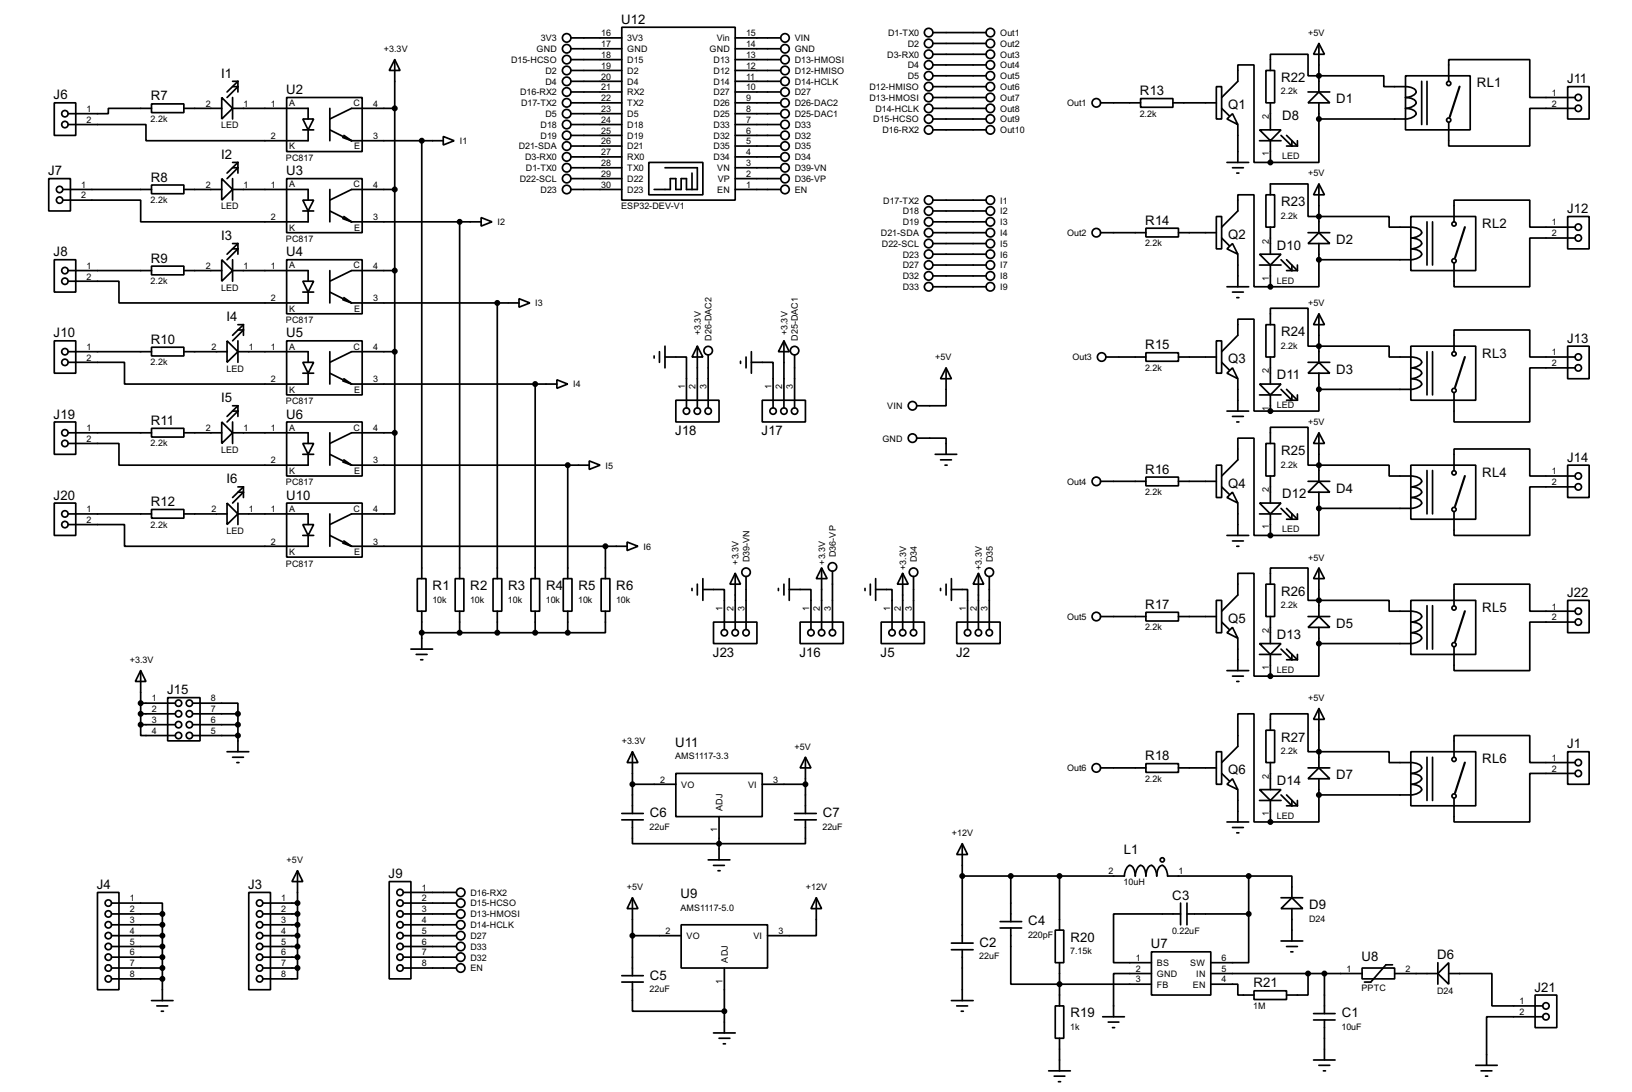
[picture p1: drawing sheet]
<svg xmlns="http://www.w3.org/2000/svg" width="383mm" height="256mm" viewBox="0 0 383 256" stroke-linecap="round" stroke-linejoin="round" font-family="sans-serif">
<g fill="none" stroke="#000" stroke-width=".4">
<path d="M54.7 19.1h1.2M55.9 19.1v2.5M55.9 19.1l-2.5 2.5M92.8 14l1.2 2.6h-2.5zM92.8 14v87.7M134.2 19.1h11.9M134.2 16.6h11.9M134.2 14h11.9M134.2 11.5h11.9M134.2 8.9h11.9M146.1 6.4h26.7v40.6h-26.7zM172.8 19.1h10.6"/>
<path d="M172.8 16.6h10.6M172.8 14h10.6M172.8 11.5h10.6M172.8 8.9h10.6M219.3 17.8h12.4M219.3 15.3h12.4M219.3 12.8h12.4M219.3 10.2h12.4M219.3 7.7h12.4M297.5 16.6h2v7.6h-2zM298.5 16.6v-3.8h8.9v5h17.8v2.6h2.5a8.4 8.4 0 0 1 4.3 .3 .89 .89 0 0 1 .8 .9 .89 .89 0 0 1-.8 .9l-1.7 .4h.6a2.01 2.01 0 0 1 1.9 1.3 2.66 2.66 0 0 1-2.5 1.3h.6a2.01 2.01 0 0 1 1.9 1.2 2.65 2.65 0 0 1-2.5 1.3h-20.4M309.9 10.2l1.3 2.6h-2.5z"/>
<path d="M309.9 10.2v11.4M330.3 17.8h15.2v12.7h-15.2zM334.1 19.1v10.2M335.3 19.1v10.2M340.4 19.1v-5.1h19.1v8.9h10.6M12.8 24.2h5v7.6h-5zM16.1 29.3h18.2v3.8h38.1v-2.6M35.6 24.4h7.6v2.1h-7.6zM35.6 25.5h-10.1v1.2h-9.4M43.2 25.5h8.9M52.1 22.9l2.6 2.6-2.6 2.5zM54.7 25.5h17.7v2.5"/>
<path d="M54.7 20.4h1.2l-2.5 2.5M54.7 39.4h1.2l-2.5 2.6M54.7 38.2h1.2M54.7 22.9v5.1M55.9 38.2v2.5M55.9 38.2l-2.5 2.5M67.4 22.9h17.7v12.7h-17.7zM71.2 28h2.5l-1.3 2.5zM71.2 30.5h2.5M77.5 25.5v7.6M77.5 30.5l5.1 2.6M80.6 32.3l2 .8"/>
<path d="M80.8 31.8l1.8 1.3M82.6 33.1h21.6M92.8 25.5h-10.2l-5.1 2.5M99.1 33.1v102.8M104.2 32.1l2.5 1-2.5 1zM134.2 24.2h11.9M134.2 39.4h11.9M134.2 36.9h11.9M134.2 34.3h11.9M134.2 31.8h11.9M134.2 29.3h11.9M134.2 26.7h11.9"/>
<path d="M134.2 21.6h11.9M152.5 38.2h12.7v7.6h-12.7zM156.3 39.4h7.6v5.1h-2.6v-2.5h-1.2v2.5h-1.3v-2.5h-1.3v2.5h-3.8M172.8 24.2h10.6M172.8 39.4h10.6M172.8 36.9h10.6M172.8 34.3h10.6M172.8 31.8h10.6M172.8 29.3h10.6M172.8 26.7h10.6M172.8 21.6h10.6M219.3 25.5h12.4"/>
<path d="M219.3 20.4h12.4M219.3 28h12.4M219.3 22.9h12.4M219.3 30.5h12.4M258.6 24.2h9.4M268 23.2h7.6v2h-7.6zM275.6 24.2h10.2M285.8 20.4h1.3v7.6h-1.3zM287.1 22.9l3.8-3.8v-3.8h3.8v22.9h3.8M287.1 25.5l1.8 1.7M288.3 28l1.3-1.3 1.3 2.6zM288.3 38.2h5.1"/>
<path d="M289.6 39.4h2.6M290.9 29.3v8.9M296 30.5h5l-2.5 2.6zM296 33.1h5M298.5 24.2v6.3M298.5 33.1v5.1M301 31.8l2.6 2.5v-1.2M302.3 34.3h2.6M302.3 31.8l2.6 2.5M304.9 33.1v1.2M307.4 24.2l2.5-2.6 2.6 2.6zM307.4 21.6h5.1"/>
<path d="M309.9 28v10.2h-11.4M309.9 24.2v3.8M368.4 20.4h5v7.6h-5zM370.1 25.5h-10.6v8.8h-19.1v-5.5M11.5 42h5.1v7.6h-5.1zM14.8 47h18.3v5.1h39.3v-2.5M14.8 44.5h20.8M35.6 43.5h7.6v2h-7.6zM43.2 44.5h8.9M52.1 42l2.6 2.5-2.6 2.5zM54.7 44.5h17.7v2.5M54.7 57.2h1.2"/>
<path d="M54.7 42v5M54.7 58.5h1.2l-2.5 2.5M55.9 57.2v2.5M55.9 57.2l-2.5 2.5M67.4 42h17.7v12.7h-17.7zM71.2 47h2.5l-1.3 2.6zM71.2 49.6h2.5M77.5 44.5v7.6M77.5 49.6l5.1 2.5M80.6 51.4l2 .7M80.8 50.9l1.8 1.2M82.6 52.1h30.5"/>
<path d="M92.8 44.5h-10.2l-5.1 2.5M108 52.1v83.8M113.1 51.1l2.5 1-2.5 1zM134.2 44.5h11.9M134.2 42h11.9M162.6 40.7v3.8M172.8 44.5h10.6M172.8 42h10.6M219.3 54.7h12.4M219.3 59.7h12.4M219.3 57.2h12.4M219.3 52.1h12.4"/>
<path d="M219.3 49.6h12.4M219.3 47h12.4M258.6 54.7h10.7M269.3 53.6h7.6v2.1h-7.6zM276.9 54.7h8.9M285.8 50.9h1.3v7.6h-1.3zM287.1 53.4l3.8-3.8v-3.8h3.8v21.6h3.8M287.1 55.9l1.8 1.8M288.3 58.5l1.3-1.3 1.3 2.5zM290.6 40.7h.5M290.9 59.7v7.7M296 59.7h5l-2.5 2.6z"/>
<path d="M297.5 45.8h2v7.6h-2zM298.5 45.8v-2.6h8.9v7.7h19v2.5h2.6a8.1 8.1 0 0 1 4.2 .3 .9 .9 0 0 1 .7 1.2l-1.2 .8-1.2 .2h.6a2.04 2.04 0 0 1 2 1.3 2.75 2.75 0 0 1-2.6 1.3h.6a2.08 2.08 0 0 1 2 1.2 2.67 2.67 0 0 1-2.6 1.3h-21.6M298.5 53.4v6.3M307.4 57.2l2.5-2.5 2.6 2.5zM307.4 54.7h5.1M309.9 43.2l1.3 2.6h-2.5zM309.9 43.2v11.5M309.9 57.2v3.8M331.5 50.9h15.3v12.7h-15.3zM335.3 52.1v10.2M336.6 52.1v10.2M341.7 52.1v-5.1h17.8v6.4h10.6"/>
<path d="M368.4 50.9h5v7.6h-5zM370.1 55.9h-10.6v11.5h-17.8v-5.6M12.8 61h5v7.6h-5zM16.1 66.1h11.9v5.1h44.4v-2.6M16.1 63.6h19.5M35.6 62.5h7.6v2.1h-7.6zM43.2 63.6h8.9M52.1 61l2.6 2.6-2.6 2.5zM54.7 63.6h17.7v2.5M54.7 61v5.1M55.9 77.5h1.3l-2.5 2.6M55.9 76.3h1.3"/>
<path d="M57.2 76.3l-2.5 2.5M57.2 76.3v2.5M67.4 61h17.7v12.7h-17.7zM71.2 66.1h2.5l-1.3 2.5zM71.2 68.6h2.5M77.5 63.6v7.6M77.5 68.6l5.1 2.6M80.6 70.4l2 .8M80.8 69.9l1.8 1.3M82.6 71.2h39.4M92.8 63.6h-10.2l-5.1 2.5M116.9 71.2v64.7"/>
<path d="M122 70.2l2.5 1-2.5 1zM219.3 67.4h12.4M219.3 64.8h12.4M219.3 62.3h12.4M288.3 67.4h5.1M289.6 68.6h2.6M290.6 69.9h.5M296 62.3h5M297.5 76.3h2v7.6h-2zM298.5 76.3v-3.9h8.9v8.9h19v2.6h2.6a8.7 8.7 0 0 1 4.2 .3 .88 .88 0 0 1 .7 1.2 3.2 3.2 0 0 1-2.4 1h.6a2.08 2.08 0 0 1 2 1.3 2.76 2.76 0 0 1-2.6 1.3h.6a2.08 2.08 0 0 1 2 1.2 2.75 2.75 0 0 1-2.6 1.3h-21.6M298.5 62.3v5.1M301 61l2.6 2.6v-1.3"/>
<path d="M302.3 63.6h2.6M302.3 61l2.6 2.6M304.9 62.3v1.3M309.9 73.7l1.3 2.6h-2.5zM309.9 61v6.4h-11.4M309.9 73.7v11.4M12.8 80.1h5v7.6h-5zM12.8 99.1h5v7.6h-5zM16.1 85.1h13.2v5.1h43.1v-2.5M16.1 82.6h19.5M35.6 81.6h7.6v2h-7.6zM43.2 82.6h10.2"/>
<path d="M52.1 99.1l2.6 2.6-2.6 2.5zM53.4 80.1l2.5 2.5-2.5 2.5zM54.7 96.6h1.2l-2.5 2.5M54.7 99.1v5.1M54.7 95.3h1.2M55.9 82.6h16.5v2.5M55.9 80.1v5M55.9 95.3v2.5M55.9 95.3l-2.5 2.5M67.4 80.1h17.7v12.7h-17.7zM67.4 99.1h17.7v12.7h-17.7zM71.2 85.1h2.5l-1.3 2.6z"/>
<path d="M71.2 87.7h2.5M77.5 82.6v7.6M77.5 87.7l5.1 2.5M80.6 89.5l2 .7M80.8 89l1.8 1.2M82.6 90.2h48.3M92.8 82.6h-10.2l-5.1 2.5M125.8 90.2v45.7M130.9 89.2l2.5 1-2.5 1zM153.7 83.6v.5M155 82.6v2.5M156.3 83.9h5v11.9"/>
<path d="M156.3 81.3v5.1M158.8 94h10.2v5.1h-10.2zM163.9 81.3l1.3 2.6h-2.6zM163.9 81.3v14.5M166.4 83.4v12.4M174 84.9v.5M175.3 83.9v2.5M176.6 85.1h5.1v10.7M176.6 82.6v5.1M179.1 94h10.2v5.1h-10.2zM184.2 80.1l1.3 2.5h-2.6zM184.2 80.1v15.7"/>
<path d="M186.7 83.4v12.4M222.3 86.4l1.3 2.6h-2.6zM222.3 86.4v8.9h-6.9M259.9 83.9h9.4M269.3 82.9h7.6v2h-7.6zM276.9 83.9h8.9M285.8 80.1h1.3v7.6h-1.3zM287.1 82.6l3.8-3.8v-3.8h3.8v21.6h3.8M287.1 85.1l1.8 1.8M288.3 87.7l1.3-1.3 1.3 2.6zM288.3 96.6h5.1M289.6 97.8h2.6"/>
<path d="M290.6 99.1h.5M290.9 89v7.6M296 90.2h5l-2.5 2.6zM296 92.8h5M298.5 83.9v6.3M298.5 92.8v3.8M301 91.5l2.6 2.5v-1.2M302.3 91.5l2.6 2.5M302.3 94h2.6M304.9 92.8v1.2M307.4 87.7l2.5-2.6 2.6 2.6zM307.4 85.1h5.1"/>
<path d="M309.9 91.5v5.1h-11.4M309.9 87.7v3.8M331.5 81.3h15.3v12.7h-15.3zM335.3 82.6v10.2M336.6 82.6v10.2M341.7 82.6v-5.1h17.8v6.4h10.6M368.4 81.3h5v7.7h-5zM370.1 86.4h-10.6v12.7h-17.8v-6.8M12.8 118.2h5v7.6h-5zM16.1 104.2h11.9v5.1h44.4v-2.6M16.1 101.7h19.5M35.6 100.6h7.6v2.1h-7.6z"/>
<path d="M35.6 119.7h7.6v2h-7.6zM43.2 101.7h8.9M53.4 118.2l2.5 2.5-2.5 2.5zM54.7 101.7h17.7v2.5M55.9 118.2v5M55.9 114.4h1.3M55.9 115.6h1.3l-2.5 2.6M57.2 114.4v2.5M57.2 114.4l-2.5 2.5M67.4 118.2h17.7v12.7h-17.7zM71.2 104.2h2.5l-1.3 2.5zM71.2 106.7h2.5"/>
<path d="M77.5 101.7v7.6M77.5 106.7l5.1 2.6M80.6 108.5l2 .8M80.8 108l1.8 1.3M82.6 109.3h55.9M92.8 101.7v19h-10.2l-5.1 2.5M92.8 101.7h-10.2l-5.1 2.5M133.4 109.3v26.6M138.5 108.3l2.5 1-2.5 1zM215.4 102.9h6.9v3.8M219.8 106.7h5M221 108h2.6"/>
<path d="M222.1 109.3h.5M258.6 113.1h10.7M269.3 112.1h7.6v2h-7.6zM276.9 113.1h8.9M285.8 109.3h1.3v7.6h-1.3zM287.1 111.8l3.8-3.8v-5.1h3.8v22.9h3.8M287.1 114.4l1.8 1.7M288.3 116.9l1.3-1.3 1.3 2.6zM290.9 118.2v7.6M296 118.2h5l-2.5 2.5zM297.5 104.2h2v7.6h-2zM298.5 104.2v-3.8h8.9v8.9h19v2.5h2.6a8.7 8.7 0 0 1 4.2 .3 .87 .87 0 0 1 .7 1.2l-.2 .3a3.7 3.7 0 0 1-2.2 .8h.6a2.08 2.08 0 0 1 2 1.2 2.75 2.75 0 0 1-2.6 1.3 2.37 2.37 0 0 1 2.6 1.3 2.75 2.75 0 0 1-2.6 1.2h-21.6"/>
<path d="M298.5 111.8v6.4M301 119.4l2.6 2.6v-1.3M302.3 119.4l2.6 2.6M307.4 113.1h5.1M309.9 113.1l2.6 2.5h-5.1zM309.9 101.7l1.3 2.5h-2.5zM309.9 119.4v6.4h-11.4M309.9 101.7v11.4M309.9 115.6v3.8M331.5 109.3h15.3v12.7h-15.3zM335.3 110.5v10.2M336.6 110.5v10.2"/>
<path d="M341.7 110.5v-5h17.8v6.3h10.6M368.4 109.3h5v7.6h-5zM370.1 114.4h-10.6v11.4h-17.8v-5.6M16.1 123.2h13.2v5.1h43.1v-2.5M16.1 120.7h19.5M43.2 120.7h10.2M55.9 120.7h16.5v2.5M71.2 123.2h2.5l-1.3 2.6zM71.2 125.8h2.5M77.5 120.7v7.6M77.5 125.8l5.1 2.5M80.6 127.6l2 .7"/>
<path d="M80.8 127.1l1.8 1.2M82.6 128.3h64.8M98.1 135.9h2v7.7h-2zM107 135.9h2v7.7h-2zM115.9 135.9h2v7.7h-2zM124.8 135.9h2v7.7h-2zM132.4 135.9h2v7.7h-2zM141.3 135.9h2v7.7h-2zM142.3 128.3v7.6M147.4 127.3l2.5 1-2.5 1zM162.6 138.2v.5M163.9 137.2v2.6"/>
<path d="M165.2 138.5h5v9.4M165.2 135.9v5.1M172.8 134.7l1.2 2.5h-2.5zM172.8 134.7v13.2M175.3 135.4v12.5M182.9 138.2v.5M184.2 137.2v2.6M185.5 138.5h5.1v9.4M185.5 135.9v5.1M193.1 133.4l1.3 2.5h-2.6zM193.1 133.4v14.5M195.6 134.2v13.7"/>
<path d="M203.3 138.2v.5M204.5 137.2v2.6M205.8 138.5h3.8v9.4M205.8 135.9v5.1M212.1 134.7l1.3 2.5h-2.5zM212.1 134.7v13.2M214.7 135.4v12.5M221 138.2v.5M222.3 137.2v2.6M223.6 138.5h3.8v9.4M223.6 135.9v5.1M229.9 134.7l1.3 2.5h-2.5z"/>
<path d="M229.9 134.7v13.2M232.5 135.4v12.5M288.3 125.8h5.1M289.6 127.1h2.6M290.6 128.3h.5M296 120.7h5M297.5 137.2h2v7.6h-2zM298.5 137.2v-3.8h8.9v7.6h19v2.6h2.6a8.7 8.7 0 0 1 4.2 .3 .87 .87 0 0 1 .7 1.2l-.2 .3a3.7 3.7 0 0 1-2.2 .7h.6a2.08 2.08 0 0 1 2 1.3 2.75 2.75 0 0 1-2.6 1.2 2.37 2.37 0 0 1 2.6 1.3 2.75 2.75 0 0 1-2.6 1.3h-21.6M298.5 120.7v5.1M302.3 122h2.6M304.9 120.7v1.3M309.9 133.4l1.3 2.5h-2.5z"/>
<path d="M309.9 133.4v11.4M33.1 157.5l1.2 2.6h-2.5zM33.1 157.5v12.7M96.6 152.5h5.1M97.8 153.7h2.6M98.9 155h.5M99.1 143.6v8.9M99.1 148.6h34.3M108 143.6v5M116.9 143.6v5M125.8 143.6v5M133.4 143.6v5"/>
<path d="M142.3 143.6v5h-8.9M167.7 146.1h10.2v5.1h-10.2zM188 146.1h10.2v5.1h-10.2zM207.1 146.1h10.1v5.1h-10.1zM224.8 146.1h10.2v5.1h-10.2zM258.6 144.8h10.7M269.3 143.8h7.6v2.1h-7.6zM276.9 144.8h8.9M285.8 141h1.3v7.6h-1.3zM287.1 143.6l3.8-3.8v-5.1h3.8v24.1h3.8M287.1 146.1l1.8 1.8M288.3 148.6l1.3-1.2 1.3 2.5z"/>
<path d="M288.3 157.5h5.1M289.6 158.8h2.6M290.9 149.9v7.6M296 151.2h5l-2.5 2.5zM296 153.7h5M298.5 144.8v6.4M298.5 153.7v5.1M301 152.5l2.6 2.5v-1.3M302.3 155h2.6M302.3 152.5l2.6 2.5M304.9 153.7v1.3M307.4 144.8h5.1"/>
<path d="M309.9 144.8l2.6 2.6h-5.1zM309.9 151.2v7.6h-11.4M309.9 147.4v3.8M331.5 141h15.3v12.7h-15.3zM335.3 142.3v10.2M336.6 142.3v10.2M341.7 142.3v-5.1h17.8v6.4h10.6M368.4 141h5v7.6h-5zM370.1 146.1h-10.6v11.4h-17.8v-5.6M33.1 170.2v2.6h8.1M33.1 167.7h8.1M33.1 170.2h8.1"/>
<path d="M33.1 165.2h8.1M39.4 163.9h7.6v10.1h-7.6zM45.3 165.2h10.6v2.5M45.3 167.7h10.6M45.3 170.2h10.6M45.3 172.8h10.6M53.4 176.6h5.1M54.7 177.9h2.5M55.7 179.1h.5M55.9 167.7v8.9M148.6 176.6l1.3 2.5h-2.5zM148.6 176.6v14.5"/>
<path d="M189.3 177.9l1.3 2.5h-2.6zM189.3 177.9v13.2M269.3 179.4h7.6v2h-7.6zM285.8 176.6h1.3v7.6h-1.3zM287.1 179.1l3.8-3.8v-7.6h3.8v25.4h3.8M290.6 160.1h.5M297.5 171.5h2v7.6h-2zM298.5 171.5v-3.8h8.9v8.9h19v2.5h2.6a8.7 8.7 0 0 1 4.2 .3 .88 .88 0 0 1 .7 1.2 3.2 3.2 0 0 1-2.4 1.1h.6a2.08 2.08 0 0 1 2 1.2 2.76 2.76 0 0 1-2.6 1.3h.6a2.08 2.08 0 0 1 2 1.3 2.75 2.75 0 0 1-2.6 1.2h-21.6M298.5 179.1v6.4M309.9 166.4l1.3 2.6h-2.5zM309.9 166.4v14M331.5 176.6h15.3v12.7h-15.3z"/>
<path d="M335.3 177.9v10.1M336.6 177.9v10.1M341.7 177.9v-5.1h17.8v6.3h10.6M368.4 176.6h5v7.6h-5zM146.1 191.1h5.1M146.1 192.6h5.1M148.6 192.6v5.6h40.7v-5.6M148.6 184.2h10.2M158.8 181.7h20.3v10.1h-20.3zM169 191.8v10.2M179.1 184.2h10.2M186.7 191.1h5.1"/>
<path d="M186.7 192.6h5.1M226.1 198.2l1.3 2.5h-2.6zM226.1 198.2v23.3M258.6 180.4h10.7M276.9 180.4h8.9M287.1 181.7l1.8 1.7M288.3 184.2l1.3-1.3 1.3 2.6zM288.3 193.1h5.1M289.6 194.4h2.6M290.6 195.6h.5M290.9 185.5v7.6M296 185.5h5l-2.5 2.5z"/>
<path d="M296 188h5M298.5 188v5.1M301 186.7l2.6 2.6v-1.3M302.3 186.7l2.6 2.6M302.3 189.3h2.6M304.9 188v1.3M307.4 182.9l2.5-2.5 2.6 2.5zM307.4 180.4h5.1M309.9 186.7v6.4h-11.4M309.9 182.9v3.8M370.1 181.7h-10.6v11.4h-17.8v-5.6M22.9 209.6h5.1v22.9h-5.1z"/>
<path d="M26.2 212.1h12v2.6M26.2 214.7h12M26.2 219.8h12M26.2 217.2h12M38.2 214.7v20.3M58.5 209.6h5.1v22.9h-5.1zM61.8 214.7h8.1M61.8 219.8h8.1M61.8 212.1h8.1M61.8 217.2h8.1M69.9 204.5l1.3 2.6h-2.6zM69.9 204.5v22.9"/>
<path d="M91.5 207.1h5.1v22.8h-5.1zM94.8 214.7h12.4M94.8 219.8h12.4M94.8 209.6h12.4M94.8 212.1h12.4M94.8 217.2h12.4M148.6 210.9l1.3 2.5h-2.5zM148.6 210.9v18.3M148.6 219.8h11.5M160.1 217.2h20.3v10.2h-20.3zM166.4 202h5.1M167.7 203.3h2.5"/>
<path d="M168.7 204.5h.5M191.8 210.9l1.3 2.5h-2.5zM191.8 210.9v8.9h-11.4M226.1 205.8h38.1a2.65 2.65 0 0 1 1.3-2.5 2.29 2.29 0 0 1 1.3 2.5 2.65 2.65 0 0 1 1.2-2.5 2.27 2.27 0 0 1 1.3 2.5 2.29 2.29 0 0 1 1.3-2.5 2.65 2.65 0 0 1 1.2 2.5 2.24 2.24 0 0 1 1.3-2.5 2.65 2.65 0 0 1 1.3 2.5h19M235 216.5h5.1M235 218h5.1M237.5 218v13.2h33.1M237.5 205.8v10.7M248 218.5h2v7.6h-2zM249 205.8v12.7M277.4 214.7h-15.7v11.4h8.9M277.4 212.1v5.1"/>
<path d="M278.9 214.7h14.5M278.9 212.1v5.1M293.4 214.7v11.4h-8.9M293.4 205.8h10.2v5.1M293.4 205.8v8.9M301 213.4l2.6-2.5 2.5 2.5zM301 210.9h5.1M303.6 213.4v7.6M26.2 227.4h12M26.2 224.8h12M26.2 222.3h12M26.2 229.9h12"/>
<path d="M35.6 235h5.1M36.9 236.3h2.5M37.9 237.5h.5M61.8 227.4h8.1M61.8 224.8h8.1M61.8 222.3h8.1M69.9 227.4v2.5h-8.1M94.8 227.4h12.4M94.8 224.8h12.4M94.8 222.3h12.4M146.1 230.7h5.1M146.1 229.2h5.1"/>
<path d="M148.6 230.7v6.8h21.6M170.2 227.4v15.2M223.6 235h5.1M223.6 221.5h5.1M223.6 223.1h5.1M224.8 236.3h2.6M225.9 237.5h.5M226.1 223.1v11.9M248 236.3h2v7.6h-2zM249 226.1v10.2M259.1 238.8h5.1M270.6 223.6h13.9v10.1h-13.9z"/>
<path d="M270.6 228.7h-8.9v10.1M284.5 231.2h6.4v2.5h3.8M284.5 228.7h35.6M294.7 232.7h7.6v2.1h-7.6zM301 221h5.1M302.3 222.3h2.6M303.3 223.6h.5M307.4 228.7v5h-5.1M308.7 238.1h5M308.7 239.6h5M311.2 228.7v9.4M311.2 239.6v9.4"/>
<path d="M320.1 227.4h7.6v2.5h-7.6zM327.2 226.6h-1.5l-3.6 4.1h-1.5M327.7 228.7h10.2M337.9 226.1v5.1M340.4 226.1v5.1l-2.5-2.5zM340.4 228.7h10.2v7.6h11.9M360.7 233.7h5.1v7.7h-5.1zM362.5 238.8h-13.2v11.4M167.7 242.6h5.1M169 243.9h2.5M170 245.2h.5M246.4 251.5h5.1"/>
<path d="M247.7 252.8h2.5M248.7 254.1h.5M249 243.9v7.6M260.4 240.1h2.5M261.4 241.4h.5M308.7 249h5M309.9 250.2h2.6M311 251.5h.5M346.8 250.2h5M348 251.5h2.6M349.1 252.8h.5"/>
<circle cx="133.1" cy="11.5" r="1"/>
<circle cx="133.1" cy="8.9" r="1"/>
<circle cx="133.1" cy="16.6" r="1"/>
<circle cx="133.1" cy="19.1" r="1"/>
<circle cx="133.1" cy="14" r="1"/>
<circle cx="184.4" cy="8.9" r="1"/>
<circle cx="184.4" cy="11.5" r="1"/>
<circle cx="184.4" cy="19.1" r="1"/>
<circle cx="184.4" cy="14" r="1"/>
<circle cx="184.4" cy="16.6" r="1"/>
<circle cx="218.2" cy="7.7" r="1"/>
<circle cx="218.2" cy="10.2" r="1"/>
<circle cx="218.2" cy="12.8" r="1"/>
<circle cx="218.2" cy="17.8" r="1"/>
<circle cx="218.2" cy="15.3" r="1"/>
<circle cx="232.7" cy="7.7" r="1"/>
<circle cx="232.7" cy="10.2" r="1"/>
<circle cx="232.7" cy="12.8" r="1"/>
<circle cx="232.7" cy="17.8" r="1"/>
<circle cx="232.7" cy="15.3" r="1"/>
<circle cx="340.4" cy="19.6" r=".5"/>
<circle cx="15.2" cy="29.3" r=".75"/>
<circle cx="15.2" cy="26.7" r=".75"/>
<circle cx="133.1" cy="29.3" r="1"/>
<circle cx="133.1" cy="26.7" r="1"/>
<circle cx="133.1" cy="36.9" r="1"/>
<circle cx="133.1" cy="34.3" r="1"/>
<circle cx="133.1" cy="39.4" r="1"/>
<circle cx="133.1" cy="31.8" r="1"/>
<circle cx="133.1" cy="24.2" r="1"/>
<circle cx="133.1" cy="21.6" r="1"/>
<circle cx="184.4" cy="29.3" r="1"/>
<circle cx="184.4" cy="31.8" r="1"/>
<circle cx="184.4" cy="26.7" r="1"/>
<circle cx="184.4" cy="36.9" r="1"/>
<circle cx="184.4" cy="39.4" r="1"/>
<circle cx="184.4" cy="34.3" r="1"/>
<circle cx="184.4" cy="24.2" r="1"/>
<circle cx="184.4" cy="21.6" r="1"/>
<circle cx="218.2" cy="28" r="1"/>
<circle cx="218.2" cy="30.5" r="1"/>
<circle cx="218.2" cy="25.5" r="1"/>
<circle cx="218.2" cy="20.4" r="1"/>
<circle cx="218.2" cy="22.9" r="1"/>
<circle cx="232.7" cy="28" r="1"/>
<circle cx="232.7" cy="30.5" r="1"/>
<circle cx="232.7" cy="25.5" r="1"/>
<circle cx="232.7" cy="22.9" r="1"/>
<circle cx="232.7" cy="20.4" r="1"/>
<circle cx="257.6" cy="24.2" r="1"/>
<circle cx="340.4" cy="28.2" r=".5"/>
<circle cx="370.8" cy="22.9" r=".75"/>
<circle cx="370.8" cy="25.5" r=".75"/>
<circle cx="14" cy="47" r=".75"/>
<circle cx="14" cy="44.5" r=".75"/>
<circle cx="133.1" cy="42" r="1"/>
<circle cx="133.1" cy="44.5" r="1"/>
<circle cx="184.4" cy="42" r="1"/>
<circle cx="184.4" cy="44.5" r="1"/>
<circle cx="218.2" cy="47" r="1"/>
<circle cx="218.2" cy="49.6" r="1"/>
<circle cx="218.2" cy="57.2" r="1"/>
<circle cx="218.2" cy="59.7" r="1"/>
<circle cx="218.2" cy="52.1" r="1"/>
<circle cx="218.2" cy="54.7" r="1"/>
<circle cx="232.7" cy="47" r="1"/>
<circle cx="232.7" cy="49.6" r="1"/>
<circle cx="232.7" cy="57.2" r="1"/>
<circle cx="232.7" cy="59.7" r="1"/>
<circle cx="232.7" cy="54.7" r="1"/>
<circle cx="232.7" cy="52.1" r="1"/>
<circle cx="257.6" cy="54.7" r="1"/>
<circle cx="341.6" cy="52.6" r=".5"/>
<circle cx="370.8" cy="55.9" r=".75"/>
<circle cx="370.8" cy="53.4" r=".75"/>
<circle cx="15.2" cy="66.1" r=".75"/>
<circle cx="15.2" cy="63.6" r=".75"/>
<circle cx="218.2" cy="64.8" r="1"/>
<circle cx="218.2" cy="62.3" r="1"/>
<circle cx="218.2" cy="67.4" r="1"/>
<circle cx="232.7" cy="67.4" r="1"/>
<circle cx="232.7" cy="64.8" r="1"/>
<circle cx="232.7" cy="62.3" r="1"/>
<circle cx="341.6" cy="61.3" r=".5"/>
<circle cx="15.2" cy="82.6" r=".75"/>
<circle cx="15.2" cy="85.1" r=".75"/>
<circle cx="161.3" cy="96.6" r=".75"/>
<circle cx="163.8" cy="96.6" r=".75"/>
<circle cx="166.4" cy="82.4" r="1"/>
<circle cx="166.4" cy="96.6" r=".75"/>
<circle cx="181.6" cy="96.6" r=".75"/>
<circle cx="184.2" cy="96.6" r=".75"/>
<circle cx="186.7" cy="82.4" r="1"/>
<circle cx="186.7" cy="96.6" r=".75"/>
<circle cx="214.4" cy="95.3" r="1"/>
<circle cx="258.8" cy="83.9" r="1"/>
<circle cx="341.6" cy="91.7" r=".5"/>
<circle cx="341.6" cy="83.1" r=".5"/>
<circle cx="370.8" cy="83.9" r=".75"/>
<circle cx="370.8" cy="86.4" r=".75"/>
<circle cx="15.2" cy="101.7" r=".75"/>
<circle cx="15.2" cy="104.2" r=".75"/>
<circle cx="214.4" cy="102.9" r="1"/>
<circle cx="257.6" cy="113.1" r="1"/>
<circle cx="341.6" cy="111.1" r=".5"/>
<circle cx="341.6" cy="119.7" r=".5"/>
<circle cx="370.8" cy="111.8" r=".75"/>
<circle cx="370.8" cy="114.4" r=".75"/>
<circle cx="15.2" cy="120.7" r=".75"/>
<circle cx="15.2" cy="123.2" r=".75"/>
<circle cx="175.3" cy="134.4" r="1"/>
<circle cx="195.6" cy="133.2" r="1"/>
<circle cx="214.6" cy="134.4" r="1"/>
<circle cx="232.4" cy="134.4" r="1"/>
<circle cx="170.2" cy="148.6" r=".75"/>
<circle cx="172.7" cy="148.6" r=".75"/>
<circle cx="175.3" cy="148.6" r=".75"/>
<circle cx="190.5" cy="148.6" r=".75"/>
<circle cx="193" cy="148.6" r=".75"/>
<circle cx="195.6" cy="148.6" r=".75"/>
<circle cx="209.6" cy="148.6" r=".75"/>
<circle cx="212.1" cy="148.6" r=".75"/>
<circle cx="214.6" cy="148.6" r=".75"/>
<circle cx="227.3" cy="148.6" r=".75"/>
<circle cx="229.9" cy="148.6" r=".75"/>
<circle cx="232.4" cy="148.6" r=".75"/>
<circle cx="257.6" cy="144.8" r="1"/>
<circle cx="341.6" cy="151.4" r=".5"/>
<circle cx="341.6" cy="142.8" r=".5"/>
<circle cx="370.8" cy="143.6" r=".75"/>
<circle cx="370.8" cy="146.1" r=".75"/>
<circle cx="41.9" cy="165.2" r=".75"/>
<circle cx="41.9" cy="170.2" r=".75"/>
<circle cx="41.9" cy="172.8" r=".75"/>
<circle cx="41.9" cy="167.7" r=".75"/>
<circle cx="44.5" cy="167.7" r=".75"/>
<circle cx="44.5" cy="165.2" r=".75"/>
<circle cx="44.5" cy="170.2" r=".75"/>
<circle cx="44.5" cy="172.8" r=".75"/>
<circle cx="341.6" cy="178.4" r=".5"/>
<circle cx="370.8" cy="179.1" r=".75"/>
<circle cx="257.6" cy="180.4" r="1"/>
<circle cx="341.6" cy="187" r=".5"/>
<circle cx="370.8" cy="181.7" r=".75"/>
<circle cx="25.4" cy="219.8" r=".75"/>
<circle cx="25.4" cy="212.1" r=".75"/>
<circle cx="25.4" cy="214.7" r=".75"/>
<circle cx="25.4" cy="217.2" r=".75"/>
<circle cx="61" cy="219.8" r=".75"/>
<circle cx="61" cy="212.1" r=".75"/>
<circle cx="61" cy="214.7" r=".75"/>
<circle cx="61" cy="217.2" r=".75"/>
<circle cx="94" cy="219.8" r=".75"/>
<circle cx="94" cy="212.1" r=".75"/>
<circle cx="94" cy="214.7" r=".75"/>
<circle cx="94" cy="217.2" r=".75"/>
<circle cx="94" cy="209.6" r=".75"/>
<circle cx="108.2" cy="212.1" r="1"/>
<circle cx="108.2" cy="217.2" r="1"/>
<circle cx="108.2" cy="214.7" r="1"/>
<circle cx="108.2" cy="219.8" r="1"/>
<circle cx="108.2" cy="209.6" r="1"/>
<circle cx="273.1" cy="202" r=".5"/>
<circle cx="25.4" cy="224.8" r=".75"/>
<circle cx="25.4" cy="229.9" r=".75"/>
<circle cx="25.4" cy="227.4" r=".75"/>
<circle cx="25.4" cy="222.3" r=".75"/>
<circle cx="61" cy="227.4" r=".75"/>
<circle cx="61" cy="222.3" r=".75"/>
<circle cx="61" cy="224.8" r=".75"/>
<circle cx="61" cy="229.9" r=".75"/>
<circle cx="94" cy="227.4" r=".75"/>
<circle cx="94" cy="224.8" r=".75"/>
<circle cx="94" cy="222.3" r=".75"/>
<circle cx="108.2" cy="227.4" r="1"/>
<circle cx="108.2" cy="224.8" r="1"/>
<circle cx="108.2" cy="222.3" r="1"/>
<circle cx="363.2" cy="238.8" r=".75"/>
<circle cx="363.2" cy="236.3" r=".75"/>
</g>
<g fill="#000" stroke="#000" stroke-width=".4">
<circle cx="309.9" cy="17.8" r=".5"/>
<circle cx="92.7" cy="25.5" r=".5"/>
<circle cx="99.1" cy="33.1" r=".5"/>
<circle cx="298.5" cy="38.2" r=".5"/>
<circle cx="309.9" cy="28" r=".5"/>
<circle cx="92.7" cy="44.5" r=".5"/>
<circle cx="108" cy="52.1" r=".5"/>
<circle cx="309.9" cy="50.9" r=".5"/>
<circle cx="92.7" cy="63.6" r=".5"/>
<circle cx="116.8" cy="71.2" r=".5"/>
<circle cx="298.5" cy="67.4" r=".5"/>
<circle cx="309.9" cy="61" r=".5"/>
<circle cx="92.7" cy="82.6" r=".5"/>
<circle cx="125.7" cy="90.2" r=".5"/>
<circle cx="298.5" cy="96.6" r=".5"/>
<circle cx="309.9" cy="81.3" r=".5"/>
<circle cx="309.9" cy="91.5" r=".5"/>
<circle cx="92.7" cy="101.7" r=".5"/>
<circle cx="133.4" cy="109.3" r=".5"/>
<circle cx="309.9" cy="109.3" r=".5"/>
<circle cx="309.9" cy="119.4" r=".5"/>
<circle cx="142.2" cy="128.3" r=".5"/>
<circle cx="298.5" cy="125.8" r=".5"/>
<circle cx="99.1" cy="148.6" r=".5"/>
<circle cx="108" cy="148.6" r=".5"/>
<circle cx="116.8" cy="148.6" r=".5"/>
<circle cx="125.7" cy="148.6" r=".5"/>
<circle cx="133.4" cy="148.6" r=".5"/>
<circle cx="298.5" cy="158.8" r=".5"/>
<circle cx="309.9" cy="141" r=".5"/>
<circle cx="309.9" cy="151.2" r=".5"/>
<circle cx="33" cy="170.2" r=".5"/>
<circle cx="33" cy="165.2" r=".5"/>
<circle cx="33" cy="167.7" r=".5"/>
<circle cx="55.9" cy="170.2" r=".5"/>
<circle cx="55.9" cy="172.8" r=".5"/>
<circle cx="55.9" cy="167.7" r=".5"/>
<circle cx="309.9" cy="176.6" r=".5"/>
<circle cx="148.6" cy="184.2" r=".5"/>
<circle cx="168.9" cy="198.2" r=".5"/>
<circle cx="189.2" cy="184.2" r=".5"/>
<circle cx="298.5" cy="193.1" r=".5"/>
<circle cx="309.9" cy="186.7" r=".5"/>
<circle cx="38.1" cy="219.8" r=".5"/>
<circle cx="38.1" cy="217.2" r=".5"/>
<circle cx="38.1" cy="214.7" r=".5"/>
<circle cx="69.9" cy="217.2" r=".5"/>
<circle cx="69.9" cy="219.8" r=".5"/>
<circle cx="69.9" cy="212.1" r=".5"/>
<circle cx="69.9" cy="214.7" r=".5"/>
<circle cx="148.6" cy="219.8" r=".5"/>
<circle cx="226.1" cy="205.8" r=".5"/>
<circle cx="237.5" cy="205.8" r=".5"/>
<circle cx="248.9" cy="205.8" r=".5"/>
<circle cx="293.4" cy="214.7" r=".5"/>
<circle cx="293.4" cy="205.8" r=".5"/>
<circle cx="38.1" cy="224.8" r=".5"/>
<circle cx="38.1" cy="222.3" r=".5"/>
<circle cx="38.1" cy="227.4" r=".5"/>
<circle cx="38.1" cy="229.9" r=".5"/>
<circle cx="69.9" cy="224.8" r=".5"/>
<circle cx="69.9" cy="222.3" r=".5"/>
<circle cx="69.9" cy="227.4" r=".5"/>
<circle cx="170.2" cy="237.5" r=".5"/>
<circle cx="248.9" cy="231.2" r=".5"/>
<circle cx="307.3" cy="228.7" r=".5"/>
<circle cx="311.2" cy="228.7" r=".5"/>
</g>
<path d="M343 20.4l-2.3 7.1M344.2 53.4l-2.3 7.1M344.2 83.9l-2.3 7.1M344.2 111.8l-2.3 7.1M344.2 143.6l-2.3 7.1M344.2 179.1l-2.3 7.1" fill="none" stroke="#000" stroke-width=".5"/>
<g font-size="3.5">
<text x="146" y="5.6">U12</text>
<text x="12.6" y="23.3">J6</text>
<text x="35.5" y="23.6">R7</text>
<text x="52" y="18.3">I1</text>
<text x="67.2" y="22.1">U2</text>
<text x="267.9" y="22.3">R13</text>
<text x="301" y="19.3">R22</text>
<text x="347" y="20.5">RL1</text>
<text x="368.2" y="19.5">J11</text>
<text x="288.6" y="25.6">Q1</text>
<text x="301.3" y="28.2">D8</text>
<text x="314" y="24.3">D1</text>
<text x="11.3" y="41.2">J7</text>
<text x="52" y="37.4">I2</text>
<text x="67.2" y="41.2">U3</text>
<text x="35.5" y="42.7">R8</text>
<text x="269.1" y="52.8">R14</text>
<text x="301" y="48.5">R23</text>
<text x="348.3" y="53.6">RL2</text>
<text x="368.2" y="50.1">J12</text>
<text x="52" y="56.4">I3</text>
<text x="288.6" y="56.1">Q2</text>
<text x="300" y="58.6">D10</text>
<text x="314" y="57.4">D2</text>
<text x="12.6" y="60.2">J8</text>
<text x="35.5" y="61.7">R9</text>
<text x="67.2" y="60.2">U4</text>
<text x="53.2" y="75.5">I4</text>
<text x="12.6" y="79.3">J10</text>
<text x="35.5" y="80.8">R10</text>
<text x="67.2" y="79.3">U5</text>
<text x="269.1" y="82.1">R15</text>
<text x="301" y="79">R24</text>
<text x="348.3" y="84">RL3</text>
<text x="368.2" y="80.5">J13</text>
<text x="288.6" y="85.3">Q3</text>
<text x="300" y="89.1">D11</text>
<text x="314" y="87.8">D3</text>
<text x="52" y="94.5">I5</text>
<text x="12.6" y="98.3">J19</text>
<text x="35.5" y="99.8">R11</text>
<text x="67.2" y="98.3">U6</text>
<text x="158.7" y="102.2">J18</text>
<text x="179" y="102.2">J17</text>
<text x="301" y="106.9">R25</text>
<text x="53.2" y="113.6">I6</text>
<text x="269.1" y="111.3">R16</text>
<text x="348.3" y="112">RL4</text>
<text x="368.2" y="108.5">J14</text>
<text x="12.6" y="117.4">J20</text>
<text x="35.5" y="118.9">R12</text>
<text x="67.2" y="117.4">U10</text>
<text x="288.6" y="114.5">Q4</text>
<text x="301.3" y="117.1">D12</text>
<text x="314" y="115.8">D4</text>
<text x="101.7" y="138.6">R1</text>
<text x="110.5" y="138.6">R2</text>
<text x="119.4" y="138.6">R3</text>
<text x="128.3" y="138.6">R4</text>
<text x="135.9" y="138.6">R5</text>
<text x="144.8" y="138.6">R6</text>
<text x="269.1" y="143">R17</text>
<text x="301" y="139.9">R26</text>
<text x="348.3" y="143.7">RL5</text>
<text x="368.2" y="140.2">J22</text>
<text x="288.6" y="146.3">Q5</text>
<text x="314" y="147.5">D5</text>
<text x="167.5" y="154.3">J23</text>
<text x="187.9" y="154.3">J16</text>
<text x="206.9" y="154.3">J5</text>
<text x="224.7" y="154.3">J2</text>
<text x="300" y="150.1">D13</text>
<text x="39.3" y="163.1">J15</text>
<text x="158.7" y="175.5">U11</text>
<text x="269.1" y="178.6">R18</text>
<text x="301" y="174.2">R27</text>
<text x="348.3" y="179.3">RL6</text>
<text x="368.2" y="175.8">J1</text>
<text x="288.6" y="181.8">Q6</text>
<text x="300" y="184.4">D14</text>
<text x="314" y="183.1">D7</text>
<text x="152.7" y="192">C6</text>
<text x="193.3" y="192">C7</text>
<text x="264.1" y="200.7">L1</text>
<text x="22.8" y="208.8">J4</text>
<text x="58.3" y="208.8">J3</text>
<text x="91.3" y="206.3">J9</text>
<text x="159.9" y="211">U9</text>
<text x="275.5" y="211.3">C3</text>
<text x="307.6" y="213.6">D9</text>
<text x="241.6" y="217.4">C4</text>
<text x="251.5" y="221.2">R20</text>
<text x="230.2" y="222.5">C2</text>
<text x="270.4" y="222.8">U7</text>
<text x="319.9" y="225.8">U8</text>
<text x="337.7" y="225.3">D6</text>
<text x="152.7" y="230.1">C5</text>
<text x="294.5" y="231.9">R21</text>
<text x="360.6" y="232.9">J21</text>
<text x="251.5" y="239">R19</text>
<text x="315.3" y="239">C1</text>
</g>
<g font-size="2.4">
<text x="127.1" y="9.7">3V3</text>
<text x="141.3" y="11">17</text>
<text x="141.3" y="8.5">16</text>
<text x="147.4" y="9.7">3V3</text>
<text x="168.4" y="9.7">Vin</text>
<text x="175.3" y="11">14</text>
<text x="175.3" y="8.5">15</text>
<text x="186.7" y="9.7">VIN</text>
<text x="208.7" y="8.5">D1-TX0</text>
<text x="213.3" y="11">D2</text>
<text x="235" y="11">Out2</text>
<text x="235" y="8.5">Out1</text>
<text x="307.4" y="8.5">+5V</text>
<text x="90.2" y="12.3">+3.3V</text>
<text x="120.1" y="14.8">D15-HCSO</text>
<text x="126.1" y="12.3">GND</text>
<text x="128.2" y="17.3">D2</text>
<text x="141.3" y="16.2">19</text>
<text x="141.3" y="13.6">18</text>
<text x="147.4" y="17.3">D2</text>
<text x="147.4" y="14.8">D15</text>
<text x="147.4" y="12.3">GND</text>
<text x="166.7" y="12.3">GND</text>
<text x="167.7" y="17.3">D12</text>
<text x="167.7" y="14.8">D13</text>
<text x="175.3" y="16.2">12</text>
<text x="175.3" y="13.6">13</text>
<text x="186.7" y="17.3">D12-HMISO</text>
<text x="186.7" y="14.8">D13-HMOSI</text>
<text x="186.7" y="12.3">GND</text>
<text x="208.5" y="13.5">D3-RX0</text>
<text x="213.3" y="16.1">D4</text>
<text x="235" y="16.1">Out4</text>
<text x="235" y="13.5">Out3</text>
<text x="122.2" y="22.4">D16-RX2</text>
<text x="128.2" y="19.9">D4</text>
<text x="141.3" y="23.7">22</text>
<text x="141.3" y="21.2">21</text>
<text x="141.3" y="18.7">20</text>
<text x="147.4" y="22.4">RX2</text>
<text x="147.4" y="19.9">D4</text>
<text x="167.7" y="22.4">D27</text>
<text x="167.7" y="19.9">D14</text>
<text x="175.3" y="23.7">9</text>
<text x="175.3" y="21.2">10</text>
<text x="175.3" y="18.7">11</text>
<text x="186.7" y="22.4">D27</text>
<text x="186.7" y="19.9">D14-HCLK</text>
<text x="204.3" y="21.2">D12-HMISO</text>
<text x="204.3" y="23.7">D13-HMOSI</text>
<text x="213.3" y="18.6">D5</text>
<text x="235" y="18.6">Out5</text>
<text x="235" y="21.2">Out6</text>
<text x="235" y="23.7">Out7</text>
<text x="301" y="22.2">2.2k</text>
<text x="364.7" y="22.5">1</text>
<text x="20.4" y="26.3">1</text>
<text x="20.4" y="28.9">2</text>
<text x="35.4" y="28.6">2.2k</text>
<text x="48.4" y="25">2</text>
<text x="57.2" y="25">1</text>
<text x="63.7" y="25">1</text>
<text x="67.9" y="25">A</text>
<text x="83.1" y="25">C</text>
<text x="87.7" y="25">4</text>
<text x="122.4" y="25">D17-TX2</text>
<text x="128.2" y="27.5">D5</text>
<text x="141.3" y="28.9">24</text>
<text x="141.3" y="26.3">23</text>
<text x="147.4" y="27.5">D5</text>
<text x="147.4" y="25">TX2</text>
<text x="167.7" y="27.5">D25</text>
<text x="167.7" y="25">D26</text>
<text x="175.3" y="28.9">7</text>
<text x="175.3" y="26.3">8</text>
<text x="186.7" y="27.5">D25-DAC1</text>
<text x="186.7" y="25">D26-DAC2</text>
<text x="205.2" y="28.8">D15-HCSO</text>
<text x="205.7" y="26.2">D14-HCLK</text>
<text x="235" y="28.8">Out9</text>
<text x="235" y="26.2">Out8</text>
<text x="250.7" y="25">Out1</text>
<text x="267.8" y="27.4">2.2k</text>
<text x="298.1" y="27.9" transform="rotate(-90 298.1 27.9)">2</text>
<text x="364.7" y="25">2</text>
<text x="51.9" y="30.2">LED</text>
<text x="63.7" y="32.7">2</text>
<text x="67.9" y="35.1">K</text>
<text x="83.2" y="35.1">E</text>
<text x="87.7" y="32.7">3</text>
<text x="108" y="33.9">I1</text>
<text x="121.9" y="35.1">D21-SDA</text>
<text x="127" y="32.6">D19</text>
<text x="127" y="30">D18</text>
<text x="141.3" y="33.9">26</text>
<text x="141.3" y="31.4">25</text>
<text x="147.4" y="35.1">D21</text>
<text x="147.4" y="32.6">D19</text>
<text x="147.4" y="30">D18</text>
<text x="167.7" y="35.1">D35</text>
<text x="167.7" y="32.6">D32</text>
<text x="167.7" y="30">D33</text>
<text x="175.3" y="33.9">5</text>
<text x="175.3" y="31.4">6</text>
<text x="186.7" y="35.1">D35</text>
<text x="186.7" y="32.6">D32</text>
<text x="186.7" y="30">D33</text>
<text x="207.3" y="31.3">D16-RX2</text>
<text x="235" y="31.3">Out10</text>
<text x="67.2" y="37.8">PC817</text>
<text x="123.4" y="37.7">D3-RX0</text>
<text x="123.6" y="40.2">D1-TX0</text>
<text x="141.3" y="41.6">29</text>
<text x="141.3" y="39">28</text>
<text x="141.3" y="36.4">27</text>
<text x="147.4" y="40.2">TX0</text>
<text x="147.4" y="37.7">RX0</text>
<text x="167.7" y="37.7">D34</text>
<text x="168.5" y="40.2">VN</text>
<text x="175.3" y="41.6">2</text>
<text x="175.3" y="39">3</text>
<text x="175.3" y="36.4">4</text>
<text x="186.7" y="40.2">D39-VN</text>
<text x="186.7" y="37.7">D34</text>
<text x="298.1" y="36.7" transform="rotate(-90 298.1 36.7)">1</text>
<text x="301.2" y="37.4">LED</text>
<text x="307.4" y="41.5">+5V</text>
<text x="19.1" y="44.1">1</text>
<text x="19.1" y="46.6">2</text>
<text x="35.4" y="47.7">2.2k</text>
<text x="48.4" y="44.1">2</text>
<text x="57.2" y="44.1">1</text>
<text x="63.7" y="44.1">1</text>
<text x="67.9" y="44">A</text>
<text x="83.1" y="44">C</text>
<text x="87.7" y="44.1">4</text>
<text x="122.1" y="42.7">D22-SCL</text>
<text x="127" y="45.3">D23</text>
<text x="141.3" y="44.1">30</text>
<text x="147.4" y="45.3">D23</text>
<text x="147.4" y="42.7">D22</text>
<text x="168.5" y="45.3">EN</text>
<text x="168.6" y="42.7">VP</text>
<text x="175.3" y="44.1">1</text>
<text x="186.7" y="45.3">EN</text>
<text x="186.7" y="42.7">D36-VP</text>
<text x="207.5" y="47.8">D17-TX2</text>
<text x="235" y="47.8">I1</text>
<text x="51.9" y="49.2">LED</text>
<text x="63.7" y="51.7">2</text>
<text x="87.7" y="51.7">3</text>
<text x="116.9" y="52.9">I2</text>
<text x="145.9" y="49.2">ESP32-DEV-V1</text>
<text x="212.1" y="50.4">D18</text>
<text x="212.1" y="52.9">D19</text>
<text x="235" y="52.9">I3</text>
<text x="235" y="50.4">I2</text>
<text x="301" y="51.4">2.2k</text>
<text x="364.7" y="52.9">1</text>
<text x="67.2" y="56.8">PC817</text>
<text x="67.9" y="54.2">K</text>
<text x="83.2" y="54.2">E</text>
<text x="207" y="55.4">D21-SDA</text>
<text x="207.2" y="58">D22-SCL</text>
<text x="235" y="58">I5</text>
<text x="235" y="55.4">I4</text>
<text x="250.7" y="55.4">Out2</text>
<text x="269.1" y="57.9">2.2k</text>
<text x="298.1" y="57.2" transform="rotate(-90 298.1 57.2)">2</text>
<text x="364.7" y="55.5">2</text>
<text x="20.4" y="63.1">1</text>
<text x="20.4" y="65.6">2</text>
<text x="48.4" y="63.1">2</text>
<text x="57.2" y="63.1">1</text>
<text x="63.7" y="63.1">1</text>
<text x="67.9" y="63.1">A</text>
<text x="83.1" y="63.1">C</text>
<text x="87.7" y="63.1">4</text>
<text x="212.1" y="60.5">D23</text>
<text x="212.1" y="65.6">D32</text>
<text x="212.1" y="63.1">D27</text>
<text x="235" y="60.5">I6</text>
<text x="235" y="65.6">I8</text>
<text x="235" y="63.1">I7</text>
<text x="298.1" y="65.9" transform="rotate(-90 298.1 65.9)">1</text>
<text x="35.4" y="66.7">2.2k</text>
<text x="51.9" y="68.3">LED</text>
<text x="63.7" y="70.8">2</text>
<text x="87.7" y="70.8">3</text>
<text x="125.8" y="72">I3</text>
<text x="212.1" y="68.1">D33</text>
<text x="235" y="68.1">I9</text>
<text x="300" y="66.6">LED</text>
<text x="307.4" y="72">+5V</text>
<text x="67.2" y="75.9">PC817</text>
<text x="67.9" y="73.2">K</text>
<text x="83.2" y="73.2">E</text>
<text x="20.4" y="82.2">1</text>
<text x="49.7" y="82.2">2</text>
<text x="58.5" y="82.2">1</text>
<text x="63.7" y="82.2">1</text>
<text x="67.9" y="82.1">A</text>
<text x="83.1" y="82.1">C</text>
<text x="87.7" y="82.2">4</text>
<text x="164.7" y="78.8" transform="rotate(-90 164.7 78.8)">+3.3V</text>
<text x="167.2" y="80" transform="rotate(-90 167.2 80)">D26-DAC2</text>
<text x="185" y="78.7" transform="rotate(-90 185 78.7)">+3.3V</text>
<text x="187.5" y="80" transform="rotate(-90 187.5 80)">D25-DAC1</text>
<text x="301" y="81.8">2.2k</text>
<text x="364.7" y="83.5">1</text>
<text x="20.4" y="84.7">2</text>
<text x="35.4" y="85.8">2.2k</text>
<text x="53.2" y="87.3">LED</text>
<text x="63.7" y="89.8">2</text>
<text x="87.7" y="89.8">3</text>
<text x="219.8" y="84.7">+5V</text>
<text x="252" y="84.7">Out3</text>
<text x="269.1" y="87.1">2.2k</text>
<text x="298.1" y="87.6" transform="rotate(-90 298.1 87.6)">2</text>
<text x="364.7" y="86">2</text>
<text x="67.2" y="95">PC817</text>
<text x="67.9" y="92.3">K</text>
<text x="83.2" y="92.3">E</text>
<text x="134.7" y="91">I4</text>
<text x="160.9" y="91.5" transform="rotate(-90 160.9 91.5)">1</text>
<text x="163.5" y="91.5" transform="rotate(-90 163.5 91.5)">2</text>
<text x="166" y="91.4" transform="rotate(-90 166 91.4)">3</text>
<text x="181.3" y="91.5" transform="rotate(-90 181.3 91.5)">1</text>
<text x="183.8" y="91.5" transform="rotate(-90 183.8 91.5)">2</text>
<text x="186.3" y="91.4" transform="rotate(-90 186.3 91.4)">3</text>
<text x="300" y="95.8">LED</text>
<text x="20.4" y="101.2">1</text>
<text x="48.4" y="101.2">2</text>
<text x="57.2" y="101.2">1</text>
<text x="63.7" y="101.2">1</text>
<text x="67.9" y="101.2">A</text>
<text x="83.1" y="101.2">C</text>
<text x="87.7" y="101.2">4</text>
<text x="208.5" y="96.1">VIN</text>
<text x="298.1" y="96.5" transform="rotate(-90 298.1 96.5)">1</text>
<text x="307.4" y="99.9">+5V</text>
<text x="20.4" y="103.8">2</text>
<text x="35.4" y="104.9">2.2k</text>
<text x="51.9" y="106.4">LED</text>
<text x="207.3" y="103.7">GND</text>
<text x="63.7" y="108.9">2</text>
<text x="67.9" y="111.3">K</text>
<text x="83.2" y="111.3">E</text>
<text x="87.7" y="108.9">3</text>
<text x="142.3" y="110.1">I5</text>
<text x="250.7" y="113.9">Out4</text>
<text x="301" y="109.8">2.2k</text>
<text x="364.7" y="111.4">1</text>
<text x="364.7" y="114">2</text>
<text x="67.2" y="114">PC817</text>
<text x="269.1" y="116.3">2.2k</text>
<text x="298.1" y="115.6" transform="rotate(-90 298.1 115.6)">2</text>
<text x="20.4" y="120.3">1</text>
<text x="20.4" y="122.8">2</text>
<text x="35.4" y="123.9">2.2k</text>
<text x="49.7" y="120.3">2</text>
<text x="53.2" y="125.4">LED</text>
<text x="58.5" y="120.3">1</text>
<text x="63.7" y="120.3">1</text>
<text x="67.9" y="120.2">A</text>
<text x="83.1" y="120.2">C</text>
<text x="87.7" y="120.3">4</text>
<text x="298.1" y="124.3" transform="rotate(-90 298.1 124.3)">1</text>
<text x="301.2" y="125">LED</text>
<text x="63.7" y="127.9">2</text>
<text x="67.9" y="130.4">K</text>
<text x="83.2" y="130.4">E</text>
<text x="87.7" y="127.9">3</text>
<text x="151.2" y="129.1">I6</text>
<text x="196.4" y="130.8" transform="rotate(-90 196.4 130.8)">D36-VP</text>
<text x="307.4" y="131.7">+5V</text>
<text x="67.2" y="133.1">PC817</text>
<text x="173.6" y="132.7" transform="rotate(-90 173.6 132.7)">+3.3V</text>
<text x="176.1" y="132.1" transform="rotate(-90 176.1 132.1)">D39-VN</text>
<text x="193.9" y="132.6" transform="rotate(-90 193.9 132.6)">+3.3V</text>
<text x="212.9" y="133.9" transform="rotate(-90 212.9 133.9)">+3.3V</text>
<text x="215.5" y="132.1" transform="rotate(-90 215.5 132.1)">D34</text>
<text x="230.7" y="133.9" transform="rotate(-90 230.7 133.9)">+3.3V</text>
<text x="233.3" y="132.1" transform="rotate(-90 233.3 132.1)">D35</text>
<text x="101.6" y="141.6">10k</text>
<text x="110.5" y="141.6">10k</text>
<text x="119.4" y="141.6">10k</text>
<text x="128.3" y="141.6">10k</text>
<text x="135.9" y="141.6">10k</text>
<text x="144.8" y="141.6">10k</text>
<text x="169.8" y="143.6" transform="rotate(-90 169.8 143.6)">1</text>
<text x="172.4" y="143.6" transform="rotate(-90 172.4 143.6)">2</text>
<text x="174.9" y="143.6" transform="rotate(-90 174.9 143.6)">3</text>
<text x="190.1" y="143.6" transform="rotate(-90 190.1 143.6)">1</text>
<text x="192.6" y="143.6" transform="rotate(-90 192.6 143.6)">2</text>
<text x="195.2" y="143.6" transform="rotate(-90 195.2 143.6)">3</text>
<text x="209.2" y="143.6" transform="rotate(-90 209.2 143.6)">1</text>
<text x="211.7" y="143.6" transform="rotate(-90 211.7 143.6)">2</text>
<text x="214.3" y="143.6" transform="rotate(-90 214.3 143.6)">3</text>
<text x="227" y="143.6" transform="rotate(-90 227 143.6)">1</text>
<text x="229.5" y="143.6" transform="rotate(-90 229.5 143.6)">2</text>
<text x="232.1" y="143.6" transform="rotate(-90 232.1 143.6)">3</text>
<text x="301" y="142.8">2.2k</text>
<text x="364.7" y="143.2">1</text>
<text x="250.7" y="145.6">Out5</text>
<text x="269.1" y="148.1">2.2k</text>
<text x="298.1" y="148.6" transform="rotate(-90 298.1 148.6)">2</text>
<text x="364.7" y="145.7">2</text>
<text x="30.5" y="155.8">+3.3V</text>
<text x="298.1" y="157.4" transform="rotate(-90 298.1 157.4)">1</text>
<text x="300" y="158.1">LED</text>
<text x="35.7" y="164.8">1</text>
<text x="35.7" y="167.3">2</text>
<text x="49.6" y="164.8">8</text>
<text x="49.6" y="167.3">7</text>
<text x="307.4" y="164.7">+5V</text>
<text x="35.7" y="169.8">3</text>
<text x="35.7" y="172.4">4</text>
<text x="49.6" y="169.8">6</text>
<text x="49.6" y="172.4">5</text>
<text x="146.1" y="174.8">+3.3V</text>
<text x="158.6" y="178.4">AMS1117-3.3</text>
<text x="186.7" y="176.1">+5V</text>
<text x="301" y="177.1">2.2k</text>
<text x="364.7" y="178.7">1</text>
<text x="155.1" y="183.8">2</text>
<text x="160.1" y="185">VO</text>
<text x="175.8" y="185">VI</text>
<text x="181.7" y="183.8">3</text>
<text x="250.7" y="181.2">Out6</text>
<text x="269.1" y="183.6">2.2k</text>
<text x="298.1" y="182.9" transform="rotate(-90 298.1 182.9)">2</text>
<text x="364.7" y="181.3">2</text>
<text x="169.8" y="190.5" transform="rotate(-90 169.8 190.5)">ADJ</text>
<text x="298.1" y="191.7" transform="rotate(-90 298.1 191.7)">1</text>
<text x="152.7" y="194.9">22uF</text>
<text x="168.6" y="195.5" transform="rotate(-90 168.6 195.5)">1</text>
<text x="193.3" y="194.9">22uF</text>
<text x="223.7" y="196.4">+12V</text>
<text x="300" y="192.4">LED</text>
<text x="67.4" y="202.8">+5V</text>
<text x="99.1" y="209.2">1</text>
<text x="147.3" y="209.1">+5V</text>
<text x="189.4" y="209.1">+12V</text>
<text x="260.5" y="205.4">2</text>
<text x="264" y="208">10uH</text>
<text x="276.9" y="205.4">1</text>
<text x="30.5" y="211.7">1</text>
<text x="30.5" y="214.3">2</text>
<text x="66.1" y="211.7">1</text>
<text x="66.1" y="214.3">2</text>
<text x="99.1" y="211.7">2</text>
<text x="99.1" y="214.3">3</text>
<text x="110.5" y="215.5">D13-HMOSI</text>
<text x="110.5" y="210.4">D16-RX2</text>
<text x="110.5" y="212.9">D15-HCSO</text>
<text x="159.9" y="213.9">AMS1117-5.0</text>
<text x="30.5" y="216.8">3</text>
<text x="30.5" y="219.4">4</text>
<text x="30.5" y="221.9">5</text>
<text x="66.1" y="216.8">3</text>
<text x="66.1" y="219.4">4</text>
<text x="66.1" y="221.9">5</text>
<text x="99.1" y="216.8">4</text>
<text x="99.1" y="219.4">5</text>
<text x="99.1" y="221.9">6</text>
<text x="110.5" y="218">D14-HCLK</text>
<text x="110.5" y="220.6">D27</text>
<text x="156.4" y="219.4">2</text>
<text x="161.3" y="220.6">VO</text>
<text x="177" y="220.6">VI</text>
<text x="182.9" y="219.4">3</text>
<text x="241.6" y="220.3">220pF</text>
<text x="275.4" y="219.4">0.22uF</text>
<text x="307.6" y="216.5">D24</text>
<text x="30.5" y="224.4">6</text>
<text x="30.5" y="227">7</text>
<text x="66.1" y="224.4">6</text>
<text x="66.1" y="227">7</text>
<text x="99.1" y="224.4">7</text>
<text x="99.1" y="227">8</text>
<text x="110.5" y="223.1">D33</text>
<text x="110.5" y="225.6">D32</text>
<text x="171" y="226.1" transform="rotate(-90 171 226.1)">ADJ</text>
<text x="230.1" y="225.4">22uF</text>
<text x="251.5" y="224.1">7.15k</text>
<text x="266.9" y="225.7">1</text>
<text x="271.8" y="226.9">BS</text>
<text x="279.7" y="226.9">SW</text>
<text x="287.1" y="225.7">6</text>
<text x="30.5" y="229.5">8</text>
<text x="66.1" y="229.5">8</text>
<text x="110.5" y="228.2">EN</text>
<text x="152.7" y="233">22uF</text>
<text x="169.8" y="231.1" transform="rotate(-90 169.8 231.1)">1</text>
<text x="266.9" y="228.3">2</text>
<text x="266.9" y="230.8">3</text>
<text x="271.8" y="229.5">GND</text>
<text x="271.8" y="232">FB</text>
<text x="280.3" y="232">EN</text>
<text x="281.1" y="229.5">IN</text>
<text x="287.1" y="228.3">5</text>
<text x="287.1" y="230.8">4</text>
<text x="316.4" y="228.3">1</text>
<text x="319.9" y="232.9">PPTC</text>
<text x="330.3" y="228.3">2</text>
<text x="337.7" y="233.4">D24</text>
<text x="294.5" y="237">1M</text>
<text x="357" y="235.9">1</text>
<text x="357" y="238.4">2</text>
<text x="251.5" y="241.9">1k</text>
<text x="315.2" y="241.9">10uF</text>
</g>
</svg>
